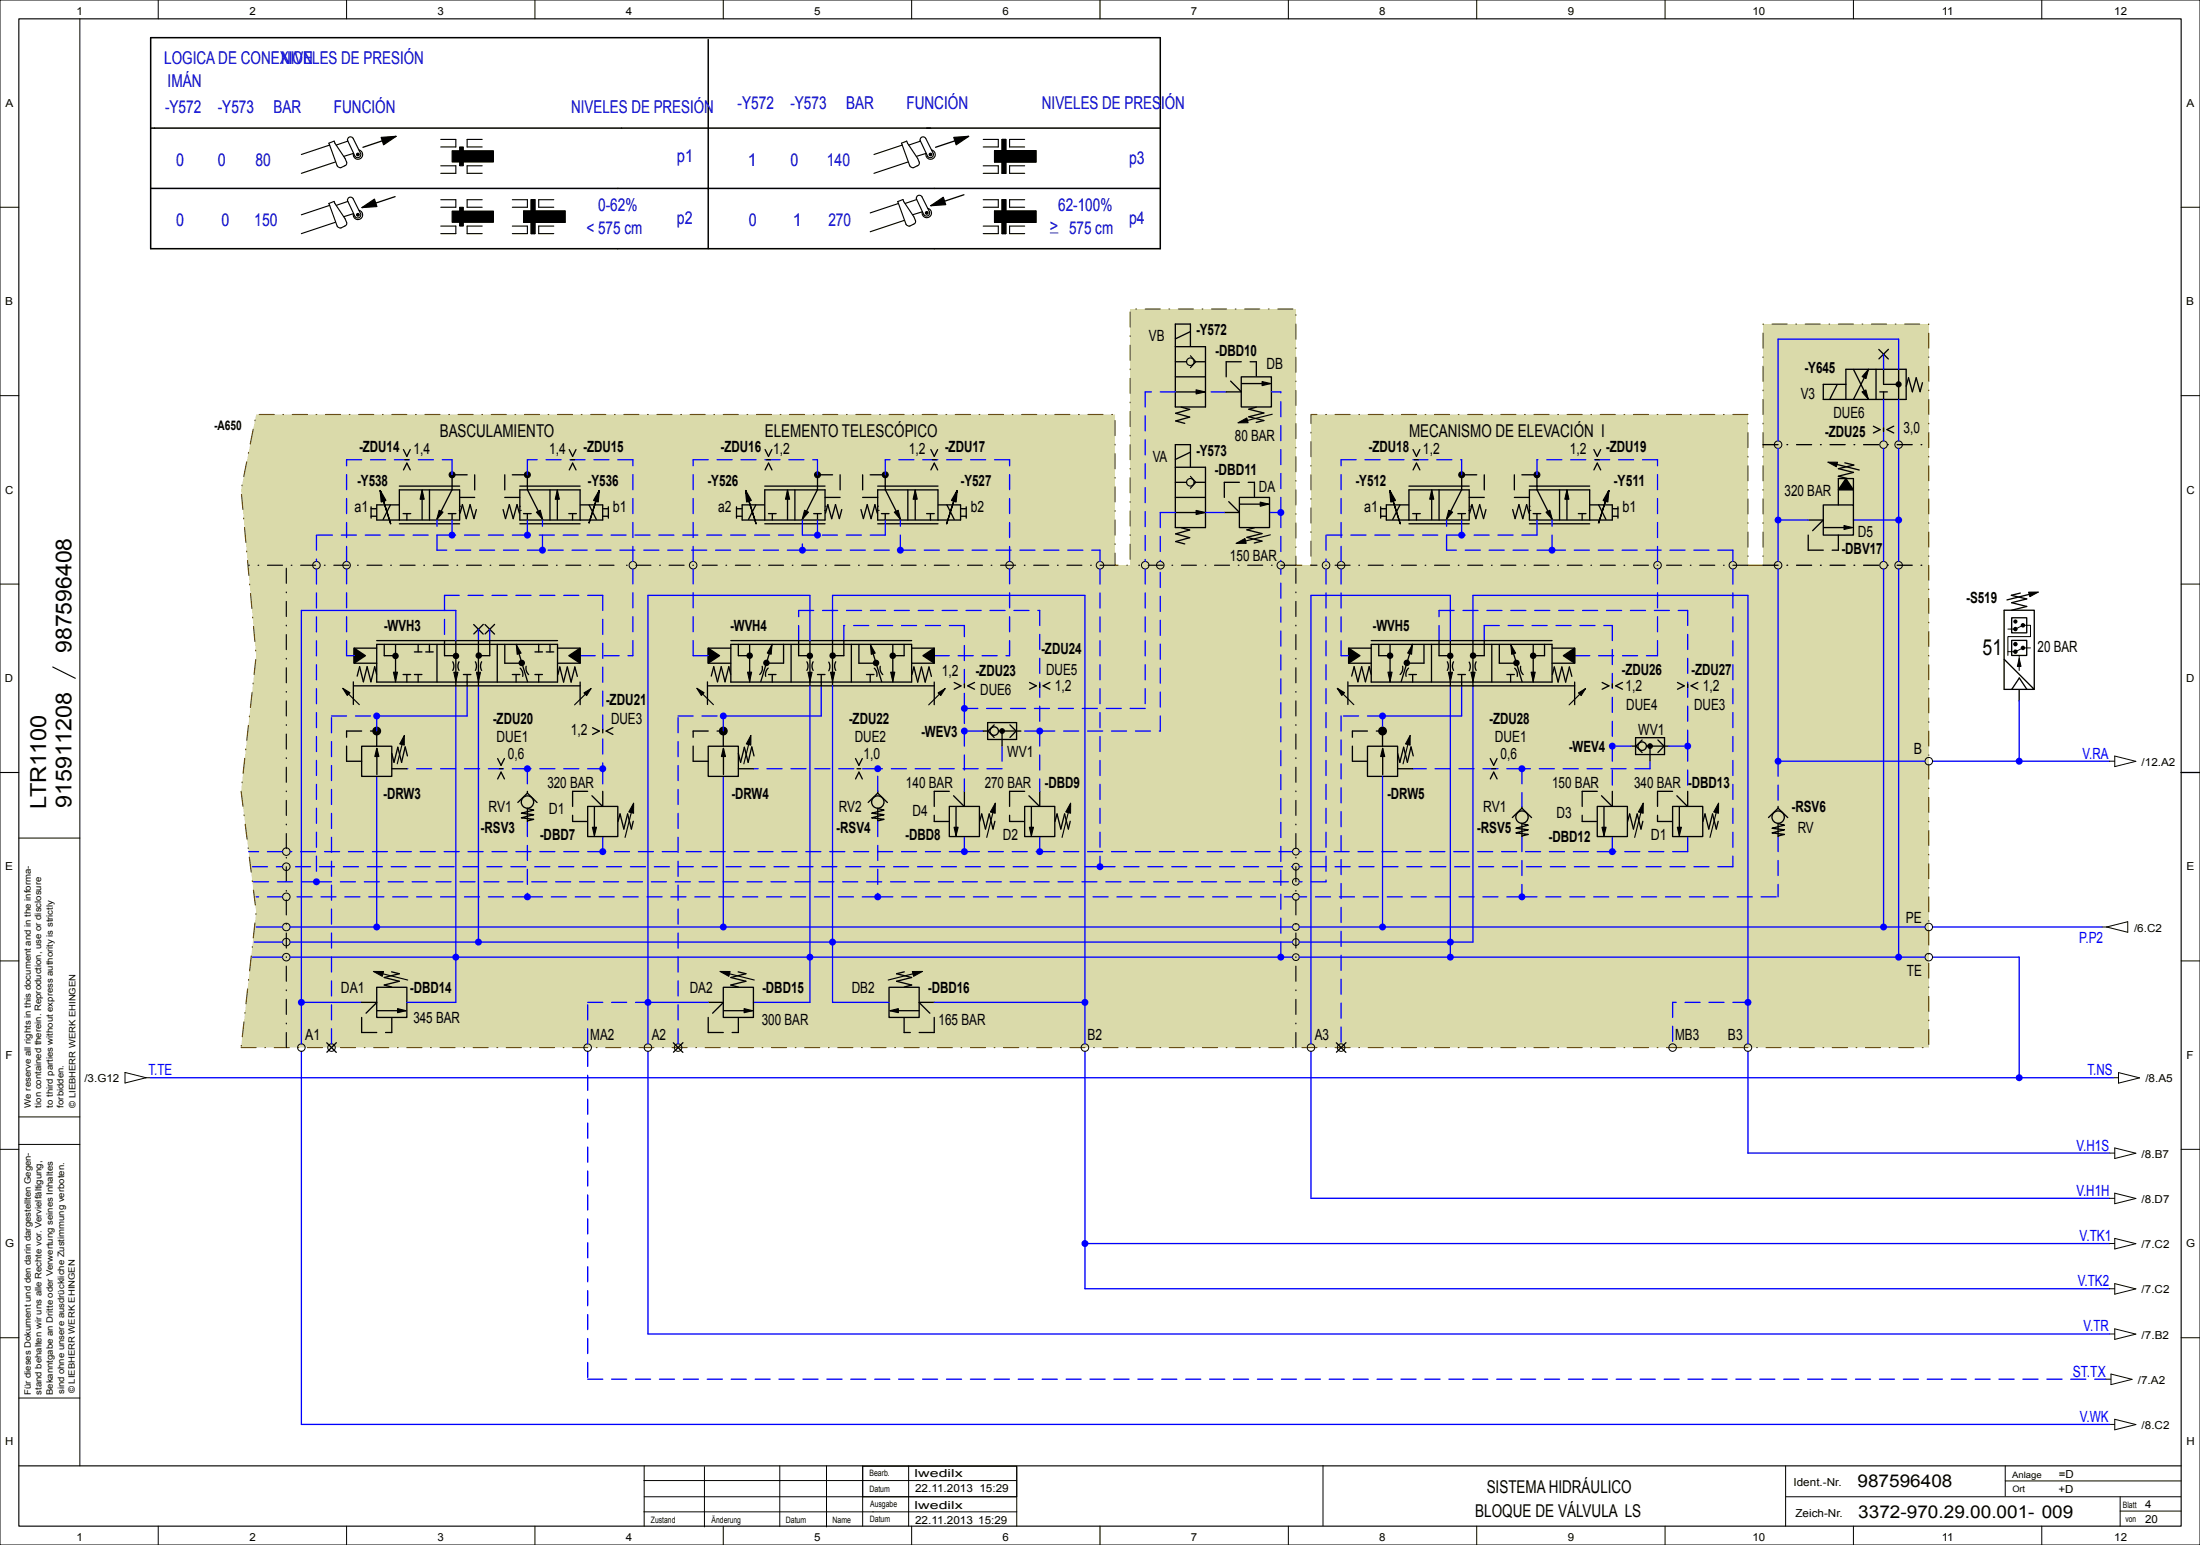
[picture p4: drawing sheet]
<svg xmlns="http://www.w3.org/2000/svg" width="584mm" height="410mm" viewBox="0 0 584 410" stroke-linecap="round" stroke-linejoin="round" font-family="sans-serif">
<path d="M5 5h574v400h-574zM292 0v5M14 177l6 3M0 205h5M579 205h5M5 389h574M292 405v5" fill="none" stroke="#000" stroke-width=".3"/>
<g fill="none" stroke="#000" stroke-width=".27">
<path d="M0 0h584v410h-584zM21.2 5v384M42 0v5M92 0v5M142 0v5M192 0v5M242 0v5M342 0v5M392 0v5M442 0v5M492 0v5M542 0v5"/>
<path d="M0 55h5M579 55h5M0 105h5M579 105h5M0 155h5M579 155h5M5 222.4h16.2M0 255h5M579 255h5M5 296.4h16.2M0 305h5M5 303.7h16.2"/>
<path d="M579 305h5M0 355h5M579 355h5M5 371h16.2M170.9 392.9h99M171 397.2h98.9M171 389v16M187 389.2v16M207 389v16.1M219.4 389v16.2M229 389.1h40.9v8.1h-40.9zM229 389v16"/>
<path d="M241.2 389v16M269.9 389.2v15.8M351.2 388.9v16M474 397.2h104.9M474 389v16M532.3 389v8M532.3 393h46.7M562.8 397.2v7.8M42 405v5M92 405v5M142 405v5M170.9 401.2h99"/>
<path d="M192 405v5M242 405v5M342 405v5M392 405v5M442 405v5M492 405v5M542 405v5M562.8 401h16.2"/>
</g>
<path d="M68 110h228v40h4v-68h44v68h4v-40h116v40h4v-64h44v192h-448l4-36-4-32 4-36-4-44z" fill-rule="evenodd" fill="#dadaaa" stroke="#6d4800" stroke-width=".3" stroke-dasharray="4 2.3 .2 2.3"/>
<path d="M40 10h268v56h-268zM188 10.5v55.5M40 34h268M40 50h268" fill="none" stroke="#000" stroke-width=".4"/>
<path d="M163 150h-97M296 150h-131M344 150h-44M464 150h-116M76 278v-128M344 278v-128" fill="none" stroke="#000" stroke-width=".3" stroke-dasharray="4 2.3 .2 2.3"/>
<path d="M468 118h44M468 150h44" fill="none" stroke="#000" stroke-width=".35" stroke-dasharray="4 2.3 .2 2.3"/>
<g fill="none" stroke="#000" stroke-width=".3">
<path d="M87.3 38l1.4-.6 2.9 4.6 .4 1.1a.75 .75 0 0 1-.5 .9l-1 .5-.6-.1-.4-.4zM87.5 38.5l-7.5 2.5M92.3 37.4l-3.1 1.1M92.5 36.6a.8 .8 0 0 1 1.2 .1l2.1 4a.85 .85 0 0 1-.5 1.1 .85 .85 0 0 1-1-.3l-2-4.3zM95.3 39.8a1.25 1.25 0 0 1 .9 1.5 1.25 1.25 0 0 1-1.5 .9 1.25 1.25 0 0 1-.9-1.4M117 37h4v2h-4M128 37h-4v2h4M239.3 38l1.4-.6 2.9 4.6 .4 1.1a.75 .75 0 0 1-.5 .9l-1 .5-.6-.1-.4-.4zM239.5 38.5l-7.5 2.5M244.4 37.4l-3.1 1.1M244.5 36.6a.8 .8 0 0 1 1.3 .1l2 4a.85 .85 0 0 1-.5 1.1 .85 .85 0 0 1-1-.3l-2-4.3zM247.3 39.8a1.25 1.25 0 0 1 .9 1.5 1.25 1.25 0 0 1-1.5 .9 1.25 1.25 0 0 1-.9-1.4"/>
<path d="M261 37h4v2h-4M266 37h1v9h-1zM272 37h-4v2h4M87.3 54l1.4-.5 2.9 4.6 .4 1a.75 .75 0 0 1-.5 .9l-1 .5-.6-.1-.4-.4zM87.5 54.5l-7.5 2.5M89 59l-9 3M89 43l-9 3M92.3 53.5l-3.1 1M92.5 52.6a.8 .8 0 0 1 1.2 .1l2.1 4a.85 .85 0 0 1-.5 1.1 .85 .85 0 0 1-1-.3l-2-4.3zM93.8 56.7l-2.6 .8M93.8 40.7l-2.6 .8M95.3 55.8a1.25 1.25 0 0 1 .9 1.5 1.25 1.25 0 0 1-1.5 .9 1.25 1.25 0 0 1-.9-1.4"/>
<path d="M117 44h4v2h-4M117 53h4v2h-4M117 60h4v2h-4M128 44h-4v2h4M128 53h-4v2h4M128 60h-4v2h4M136 60h4v2h-4M136 53h4v2h-4M139 56h11v3h-11zM141 53h1v9h-1zM147 60h-4v2h4M147 53h-4v2h4"/>
<path d="M238.5 54l2 5.5 .4 .4 .6 .1 1-.5a.75 .75 0 0 0 .5-1M238.5 54l-7.5 2.5M238.5 54l-.2-.5 1.4-.6 2.9 4.6 .4 1M240 58.5l-9 3M241 43l-9 3M243.3 52.9l-3.1 1.1M243.5 52.1a.8 .8 0 0 1 1.2 .1l2.1 4a.85 .85 0 0 1-.5 1.1 .85 .85 0 0 1-1-.3l-2-4.3zM244.8 56.2l-2.6 .8M245.8 40.7l-2.5 .8M246.3 55.3a1.25 1.25 0 0 1 .9 1.5 1.25 1.25 0 0 1-1.5 .9 1.25 1.25 0 0 1-.9-1.4M261 44h4v2h-4M261 60h4v2h-4"/>
<path d="M261 53h4v2h-4M264 56h11v3h-11zM264 40h11v3h-11zM266 53h1v9h-1zM272 44h-4v2h4M272 60h-4v2h4M272 53h-4v2h4M316 94.4l1.4 1.6M317.4 96l-1.4 1.6M337.7 109.9l-8.6 2.2M316 126.4l1.4 1.6-1.4 1.6M337.2 141.9l-8.6 2.2"/>
<path d="M91 182.7l4.4 4.3M107.2 195.8l-1.7 6.9M156.9 182.7l-4.4 4.4M185 182.7l4.4 4.3M199.2 195.8l-1.7 6.9M250.9 182.7l-4.4 4.4M355 182.7l4.4 4.3M374.2 195.8l-1.7 6.9M420.9 182.7l-4.4 4.4M168.1 213.6l-2.2 8.6M264.1 213.6l-2.2 8.6M284.1 213.6l-2.2 8.6"/>
<path d="M436.1 213.6l-2.2 8.6M456.1 213.6l-2.2 8.6M99.6 257.9l8.6 2.2M191.6 257.9l8.6 2.2M244.4 257.9l-8.6 2.2"/>
<circle cx="95" cy="41" r=".35"/>
<circle cx="95" cy="57" r=".35"/>
<circle cx="95" cy="57" r=".25"/>
<circle cx="95" cy="57" r=".1"/>
<circle cx="95" cy="41" r=".1"/>
<circle cx="95" cy="41" r=".25"/>
<circle cx="246" cy="56.5" r=".35"/>
<circle cx="246" cy="56.5" r=".25"/>
<circle cx="246" cy="56.5" r=".1"/>
<circle cx="247" cy="41" r=".35"/>
<circle cx="247" cy="41" r=".25"/>
<circle cx="247" cy="41" r=".1"/>
<circle cx="316" cy="96" r="1"/>
<circle cx="316" cy="128" r="1"/>
</g>
<g fill="#000" stroke="#000" stroke-width=".27">
<path d="M496 98l-.6 2.5-1.1-.6zM317.5 103.4l2.5 .6-2.5 .6zM328.6 112.2l2.4-1.3 .3 1.3zM494.3 104l1-.5 .7 2.5zM112.1 130l.5 2.5h-1.1zM116.6 135.4l1 .5-1.7 2zM142.4 135.9l1-.5 .7 2.5zM147.9 130l.6 2.5h-1.1zM209.1 130l.5 2.5h-1.1zM213.6 135.4l1 .5-1.7 2zM237.4 135.9l1-.5 .7 2.5zM242.9 130l.6 2.5h-1.1z"/>
<path d="M317.5 135.4l2.5 .6-2.5 .6zM380.1 130l.5 2.5h-1.1zM384.6 135.4l1 .5-1.7 2zM410.4 135.9l1-.5 .7 2.5zM415.9 130l.6 2.5h-1.1zM485.2 122.6l2.6 .1-.3 1.2zM489.5 139.4l2.2 .6-2.2 .5zM328.1 144.2l2.4-1.3 .3 1.3zM538.5 157.1h2.6l-2.3 1.2zM104.4 178.4h1.1l-.5 2.5zM120.5 178.4h1.1l-.6 2.5zM126.5 178.4h1.1l-.6 2.5z"/>
<path d="M137.1 171.1l1.2 2.2-1 .3zM198.4 178.4h1.1l-.5 2.5zM204.9 171.1l-.2 2.5-1-.3zM214.5 178.4h1.1l-.6 2.5zM220.5 178.4h1.1l-.6 2.5zM231.1 171.1l1.2 2.2-1 .3zM236.4 178.4h1.1l-.5 2.5zM368.4 178.4h1.1l-.5 2.5zM374.9 171.1l-.2 2.5-1-.3zM384.5 178.4h1.1l-.6 2.5zM390.5 178.4h1.1l-.6 2.5zM401.1 171.1l1.2 2.2-1 .3z"/>
<path d="M406.4 178.4h1.1l-.5 2.5zM536 174.7l.5 2.2h-1zM107.3 195.1v2.7l-1.2-.4zM155 183.9l1.9-1.2-1.2 1.9zM199.3 195.1v2.7l-1.2-.4zM249 183.9l1.9-1.2-1.2 1.9zM374.3 195.1v2.7l-1.2-.4zM419 183.9l1.9-1.2-1.2 1.9zM168.2 213.1v2.7l-1.3-.3zM264.2 213.1v2.7l-1.3-.3zM284.2 213.1v2.7l-1.3-.3zM436.2 213.1v2.7l-1.3-.3z"/>
<path d="M456.2 213.1v2.7l-1.3-.3zM99.1 257.8h2.7l-.3 1.3zM191.1 257.8h2.7l-.3 1.3zM242.2 257.8h2.7l-2.4 1.3z"/>
<path d="M120 40h11v3h-11z" fill-rule="evenodd"/>
<path d="M120 56h11v3h-11z" fill-rule="evenodd"/>
<path d="M122 39h1v5h-1z" fill-rule="evenodd"/>
<path d="M122 55h1v5h-1z" fill-rule="evenodd"/>
<circle cx="120" cy="126" r=".8"/>
<circle cx="140" cy="126" r=".8"/>
<circle cx="217" cy="126" r=".8"/>
<circle cx="235" cy="126" r=".8"/>
<circle cx="388" cy="126" r=".8"/>
<circle cx="408" cy="126" r=".8"/>
<circle cx="535" cy="164.9" r=".42"/>
<circle cx="266" cy="194" r=".63"/>
<circle cx="438" cy="198" r=".63"/>
</g>
<g fill="none" stroke="#000" stroke-width=".35">
<path d="M105.1 36.2l-8.8 2.9M257.1 36.2l-8.8 2.9M104.9 52.2l-8.7 2.9M255.9 51.7l-8.7 2.9M312 100h8M312 96h3M316 91.9v-5.9h-4v22h8v-16h-8M316 88l-4 1.9M319.9 96h-2.9M329.5 100h8v8h-8zM492 98l4 8M496 98l-4 8"/>
<path d="M498 98v8M498.7 92.7l2.6 2.6M500 98v4h4M501.3 92.7l-2.5 2.5M504 98v8M107.1 119.3l.9 1.8 .9-1.8M151.1 119.3l.9 1.8 .9-1.8M203.1 119.3l.9 1.8 .9-1.8M247.1 119.3l.9 1.8 .9-1.8M312 104h7.7M313.5 108l2.3 .6-3.7 1.1 3.7 1-3.7 1 2.4 .6M325.5 104h4"/>
<path d="M329.6 101.8h7.6M333.5 108l-2 .6 4 1-4 1 4 1-2.1 .5M375.1 119.3l.9 1.8 .9-1.8M423.1 119.3l.9 1.8 .9-1.8M487.7 102l-1.9 3.9M490 102h-6v4h22v-8h-16v8M497.3 113.1l1.8 .9-1.8 .9M499 104h2M500 104v2M500 113.5v1M502.7 113.1l-1.8 .9 1.8 .9M506 102.5l.6-2.3 1 3.8 1.1-3.8 1 3.8"/>
<path d="M510.3 101.6l-.6 2.3M98.5 137h1.4M98.5 135h1.4M98.5 134.5v3M103.6 134l-1.9 3.9M105.9 134h-5.9v4h5.9M106 129h16M106 139h16M107 136.3h2M107.1 124.7l.9-1.8 .9 1.8M107.5 122h1M108 136.3v1.7"/>
<path d="M112 130.1v7.8M114 130v8M119 136.3h2M120 126v4l-4 7.9M120 136.3v1.7M122 138h-16v-8h16v8M122.1 136.2l.7-2.3 1 3.7 1-3.7 1 3.7M126.5 135.2l-.7 2.4M133.5 135.2l.7 2.4M137.9 136.2l-.7-2.3-1 3.7-1-3.7-1 3.7M138 130h16v8h-16zM138 129h16"/>
<path d="M138 139h16M139 136.3h2M140 126v3M140 136.3v1.7M140 129v1l4 7.9M146 130v8M147.9 130.1v7.8M151 136.3h2M151.1 124.7l.9-1.8 .9 1.8M151.5 122h1M152 136.3v1.7M154.1 134h5.9v4h-5.9"/>
<path d="M156.4 134l1.9 3.9M160.1 137h1.4M160.1 135h1.4M161.5 134.5v3M195.5 137h1.4M195.5 135h1.4M195.5 134.5v3M200.6 134l-1.9 3.9M202.9 134h-5.9v4h5.9M203 130h16v8h-16zM203 129h16M203 139h16"/>
<path d="M203.1 124.7l.9-1.8 .9 1.8M203.5 122h1M204 136.3h2M205 136.3v1.7M209.1 130.1v7.8M211 130v8M216 136.3h2M217 130l-4 7.9M217 126v4M217 136.3v1.7M219.1 136.2l.7-2.3 1 3.7 1-3.7 1 3.7M223.5 135.2l-.7 2.4"/>
<path d="M228.5 135.2l.7 2.4M232.9 136.2l-.6-2.3-1.1 3.7-1-3.7-1 3.7M233 130h16v8h-16zM233 129h16M233 139h16M234 136.3h2M235 126v4M235 136.3v1.7M235 130l4 7.9M241 130v8M243 130.1v7.8M246 136.3h2"/>
<path d="M247 136.3v1.7M247.1 124.7l.9-1.8 .9 1.8M247.5 122h1M249.1 134h5.9v4h-5.9M251.4 134l1.9 3.9M255.1 137h1.4M255.1 135h1.4M256.5 134.5v3M312 132h8M312 128h3M312 136h7.7M316 123.9v-5.9h-4v22h8v-16h-8"/>
<path d="M316 120l-4 1.9M319.9 128h-2.9M325 136h4M329 132h8v8h-8zM329.1 133.8h7.6M366.5 137h1.4M366.5 135h1.4M366.5 134.5v3M371.6 134l-1.9 3.9M373.9 134h-5.9v4h5.9M374 130h16v8h-16zM374 129h16"/>
<path d="M374 139h16M375 136.3h2M375.1 124.7l.9-1.8 .9 1.8M375.5 122h1M376 136.3v1.7M380.1 130.1v7.8M382 130v8M387 136.3h2M388 130l-4 7.9M388 126v4M388 136.3v1.7M390.1 136.2l.7-2.3 1 3.7 1-3.7 1 3.7"/>
<path d="M394.5 135.2l-.7 2.4M401.5 135.2l.7 2.4M405.9 136.2l-.6-2.3-1.1 3.7-1-3.7-1 3.7M406 130h16v8h-16zM406 129h16M406 139h16M407 136.3h2M408 126v4l4 7.9M408 136.3v1.7M414 130v8M416 130.1v7.8M419 136.3h2"/>
<path d="M420 136.3v1.7M422.1 134h5.9v4h-5.9M423.1 124.7l.9-1.8 .9 1.8M423.5 122h1M424.4 134l1.9 3.9M428.1 137h1.4M428.1 135h1.4M429.5 134.5v3M480 138h4M484 134h8v8h-8zM485.8 122.8l7.7 1.9M488 126.4l2.4 .6"/>
<path d="M488 134v-7h4v7M489.7 122.8l2.4 .6M492.1 123.4l-4.1 1 4 1-4 1M312.1 143.7l2.4 .6M313.5 140l2.3 .6-3.7 1.1 3.7 1-3.7 1M333 140.1l-2 .5 4 1-4 1 4 1-2 .5M484.1 140h7.6M533.9 158l4.1 .9-4 1 4 1-4 1M536.3 157.4l-2.4 .6M540.5 157.3l-7.7 1.9M100 178.9l-.5-2-1 4-1-4-1 4-1-4-.7 2.5M100 172h-6v4h6"/>
<path d="M100 171h48v10h-48zM100 170h48M102 171v3h3M105 171.1v9.9M107 179h2M108 179v2M110 179h2M110 173h2M111 171v2M111 179v2M113 173h2M114 171v2"/>
<path d="M116 171v10M118 170v4h3M120.2 175.6l.3 .9-.3 1.4M121 170v12M121.9 175.6l-.3 .9 .3 1.4M123 179h2M124 179v3M125.7 165.7l2.6 2.6M126.2 175.6l.3 .9-.3 1.4M127 170v12M127.9 175.6l-.3 .9 .3 1.4M128.3 165.7l-2.5 2.5"/>
<path d="M128.7 165.7l2.6 2.6M130 170v4h-3M131.3 165.7l-2.5 2.5M132 171v10M134 171v5h4.5M136 179h2M137 179v2M137 171l3 9.9M138.1 177.3l.7 1.2-.1 1M139.7 176.8v1l.6 1.2M142 179h2M142 173h2"/>
<path d="M143 171v2M143 179v2M145 173h2M146 171v2M148 172h6v4h-6M148.1 179l.5-2 1 4 1-4 1 4 1-4 .6 2.5M194 178.9l-.5-2-1 4-1-4-1 4-1-4-.7 2.5M194 172h-6v4h6M194 170h48M194 171h48v10h-48zM196 171v3h3M199 171.1v9.9"/>
<path d="M202.3 176.8l-.1 1.4-.5 .8M203.9 177.3l-.5 .8-.1 1.4M204 179h2M205 171l-3 9.9M205 179v2M208 171v5h-4.5M210 171v10M212 170v4h3M214.2 175.6l.3 .9-.3 1.4M215 170v12M215.9 175.6l-.3 .9 .3 1.4M217 179h2"/>
<path d="M218 179v3M220 175.7l.3 .9-.3 1.4M221 170v12M221.9 175.6l-.3 .9 .3 1.4M224 170v4h-3M226 171v10M228 171v5h4.5M230 179h2M231 179v2M231 171l3 9.9M232.1 177.3l.5 .8 .1 1.4M233.7 176.8v1l.6 1.2"/>
<path d="M237 171.1v9.9M240 171v3h-3M242 172h6v4h-6M242.1 179l.5-2 1 4 1-4 1 4 1-4 .6 2.5M364 178.9l-.5-2-1 4-1-4-1 4-1-4-.7 2.5M364 172h-6v4h6M364 170h48M364 171h48v10h-48zM366 171v3h3M369 171.1v9.9M372.3 176.8l-.1 1.4-.5 .8M373.9 177.3l-.5 .8-.1 1.4"/>
<path d="M374 179h2M375 171l-3 9.9M375 179v2M378 171v5h-4.5M380 171v10M382 170v4h3M384.2 175.6l.3 .9-.3 1.4M385 170v12M385.9 175.6l-.3 .9 .3 1.4M387 179h2M388 179v3M390 175.7l.3 .9-.3 1.4"/>
<path d="M391 170v12M391.9 175.6l-.3 .9 .3 1.4M394 170v4h-3M396 171v10M398 171v5h4.5M400 179h2M401 179v2M401 171l3 9.9M402.1 177.3l.7 1.2-.1 1M403.7 176.8v1l.6 1.2M407 171.1v9.9M410 171v3h-3"/>
<path d="M412 172h6v4h-6M412.1 179l.5-2 1 4 1-4 1 4 1-4 .6 2.5M532 174.9l8 8h-8M534 163.9h4v4h-4zM534 169.9h4v4h-4zM93.8 180.9v6M94 182h60M96 198h8v8h-8zM100 194v4M100 198.7v6.9M104 199.9l.6 2.4 1-4 1 4 .9-4.1 .6 2.4M154 181v6"/>
<path d="M157.3 193.1l1.8 .9-1.8 .9M160 193.5v1M162.7 193.1l-1.8 .9 1.8 .9M187.8 180.9v6M188 198h8v8h-8zM188 182h60M192 194v4M192 198.7v6.9M196 199.9l.6 2.4 1-4 1 4 .9-4.1 .6 2.4M248 181v6M253.3 181.1l1.8 .9-1.8 .9M256 181.5v1"/>
<path d="M258.7 181.1l-1.8 .9 1.8 .9M261 194h1M262.2 191.8h7.7v4.4h-7.7zM263.9 192.4l-1.6 1.6 1.6 1.7M265.1 194h4.7l-1.7 1.7M266 193.8v4.2M268.1 192.4l1.6 1.6M270 194h1M273.3 181.1l1.8 .9-1.8 .9M276 181.5v1M278.7 181.1l-1.8 .9 1.8 .9M357.8 180.9v6"/>
<path d="M358 182h60M363 198h8v8h-8zM367 194v4M367 198.7v6.9M371 199.9l.6 2.4 1-4 1 4 1-4.1 .6 2.4M418 181v6M425.3 181.1l1.8 .9-1.8 .9M428 181.5v1M430.7 181.1l-1.8 .9 1.8 .9M433 198h1M434.2 195.8h7.7v4.4h-7.7zM435.9 196.4l-1.6 1.6 1.6 1.7"/>
<path d="M437.1 198h4.7M438 197.8v4.2M440.1 196.4l1.6 1.6-1.6 1.7M442 198h1M445.3 181.1l1.8 .9-1.8 .9M448 181.5v1M450.7 181.1l-1.8 .9 1.8 .9M532 182.9v-21h8v21M534 182.9l2-3 2 3M536 183v3M132.1 201.3l.9 1.8 .9-1.8M132.1 206.7l.9-1.8 .9 1.8"/>
<path d="M132.5 204h1M140 210.5l-2.5 2.5M140 210v.5l2.6 2.5M140 214.5v3.5M140 214.6l1.7 .4-3.3 .8 3.3 .4-3.3 .8 3.3 .4-1.7 .4M156 214h8v8h-8zM157.8 214.1v7.6M160 210v4M168.1 218l-.5 2-1-4-1 4-1-4-.6 2M227.1 201.3l.9 1.8 .9-1.8M227.1 206.7l.9-1.8 .9 1.8M227.5 204h1"/>
<path d="M233 210.5l-2.5 2.5M233 210v.5M233 214.5v3.5M233 210.5l2.6 2.5M233 214.6l1.7 .4-3.3 .8 3.3 .4-3.3 .8 3.3 .4-1.7 .4M252 214h8v8h-8zM253.8 214.1v7.6M256 210v4M264.1 218l-.5 2-1-4-1 4-1-4-.6 2M272 214h8v8h-8zM273.8 214.1v7.6M276 210v4"/>
<path d="M284.1 218l-.5 2-1-4-1 4-1-4-.5 2M395.6 201.3l.9 1.8 .9-1.8M395.6 206.7l.9-1.8 .9 1.8M396 204h1M404 214.5l-2.5 2.5M404 214v.5l2.6 2.5M404 218.5v3.5M404 218.6l1.7 .4-3.3 .8 3.3 .4-3.3 .8 3.3 .4-1.7 .4M424 214h8v8h-8zM425.8 214.1v7.6M428 210v4M436.1 218l-.5 2-1-4-1 4-1-4-.5 2"/>
<path d="M444 214h8v8h-8zM445.8 214.1v7.6M448 210v4M456.1 218l-.5 2-1-4-1 4-1-4-.5 2M472 214.5l-2.5 2.5M472 214.5l2.6 2.5M472 214v.5M472 218.5v3.5M472 218.6l1.7 .4-3.3 .8 3.3 .4-3.3 .8 3.3 .4-1.7 .4M103.9 257.9l2.1 .5-4 1 4 1-4 1 2 .5M195.9 257.9l2.1 .5-4 1 4 1-4 1 2 .5M240.1 257.9l-2.1 .5 4 1-4 1 4 1-2 .5"/>
<path d="M86.7 276.7l2.6 2.6M89.3 276.7l-2.5 2.5M96 266h4M100 262h8v8h-8zM100.1 268.2h7.6M178.7 276.7l2.6 2.6M181.3 276.7l-2.5 2.5M188 266h4M192 262h8v8h-8zM192.1 268.2h7.6M236 262h8v8h-8zM236.3 268.2h7.6"/>
<path d="M244 266h4M354.7 276.7l2.6 2.6M357.3 276.7l-2.5 2.5"/>
<circle cx="263.9" cy="194" r="1.12"/>
<circle cx="435.9" cy="198" r="1.12"/>
<circle cx="140" cy="212.8" r="1.64"/>
<circle cx="233" cy="212.8" r="1.64"/>
<circle cx="404" cy="216.8" r="1.64"/>
<circle cx="472" cy="216.8" r="1.64"/>
</g>
<g fill="#000" stroke="#000" stroke-width=".3">
<path d="M101.2 36.5l4-.3-3.4 2.2zM253.2 36.5l4-.3-3.4 2.2zM96 55.1l3.4-2.3 .7 2zM247 54.6l3.4-2.3 .7 2zM335 101.3l2.3 .5-2.3 .5zM334.5 133.3l2.3 .5-2.3 .5zM91 182.7l1.9 1.1-.7 .7zM185 182.7l1.9 1.1-.7 .7zM355 182.7l1.9 1.1-.7 .7zM100 198.5l.6 2.3h-1.1zM157.3 219.5h1l-.5 2.3zM192 198.5l.6 2.3h-1.1z"/>
<path d="M253.3 219.5h1l-.5 2.3zM273.3 219.5h1l-.5 2.3zM367 198.5l.6 2.3h-1.1zM425.3 219.5h1l-.5 2.3zM445.3 219.5h1l-.5 2.3zM105.5 267.7l2.3 .5-2.3 .5zM197.5 267.7l2.3 .5-2.3 .5zM236.2 268.2l2.3-.5v1z"/>
<path d="M266 37h1v9h-1z" fill-rule="evenodd"/>
<path d="M139 56h11v3h-11z" fill-rule="evenodd"/>
<path d="M141 53h1v9h-1z" fill-rule="evenodd"/>
<path d="M264 56h11v3h-11z" fill-rule="evenodd"/>
<path d="M264 40h11v3h-11z" fill-rule="evenodd"/>
<path d="M266 53h1v9h-1z" fill-rule="evenodd"/>
</g>
<g fill="none" stroke="#00f" stroke-width=".35">
<path d="M500 94v4M504 98v-8h-32v27M472 119v30M500 106v11M500 119v30M504 106v11M504 119v30M320 136h5M337 136h3M472 138h8M492 138h12M472 151v51h39"/>
<path d="M500 151v95M504 151v103M121 170v-8h-41v115M127 167v3M130 167v3M215 170v-12h-43v119M221 170v-12h67v119M385 170v-12h-37v119M391 170v-12h73v119M121 182v84h-13M124 182v8h-24v4M127 182v68"/>
<path d="M215 182v84h-15M218 182v8h-26v4M221 182v84h15M385 182v72M388 182v8h-21v4M391 182v68h-46.1M536 186v16M100 206v40M192 206v40M367 206v40M513 202h47M67 254h8"/>
<path d="M67.5 250h7.5M68 246h7M77 254h266.1M77 246h266.1M77 250h266.1M344.9 254h166.1M344.9 246h166.1M513 254h23v32M513 246h45M80 279v99h480M80 266h16M172 279v75h388"/>
<path d="M172 266h16M248 266h40M288 279v63h272M348 279v39h212M464 279v27h96M40 286h521M288 330h272"/>
</g>
<g fill="none" stroke="#000" stroke-width=".27">
<path d="M533 166.9h2l2-1h2v3h-6v5M536 173.9v4M539 171.9h-2l-2 1h-2M560 202h1.4M561.4 200.6l5.6 1.4-5.6 1.4zM558 246h1.4M559.2 246l5.6-1.4v2.8zM33.2 284.6l5.6 1.4-5.6 1.4zM38.6 286h1.4M561 286h1.4M562.4 284.6l5.6 1.4-5.6 1.4zM560 318h1.4"/>
<path d="M560 306h1.4M561.4 304.6l5.6 1.4-5.6 1.4zM561.4 316.6l5.6 1.4-5.6 1.4zM560 330h1.4M561.4 328.6l5.6 1.4-5.6 1.4zM560 354h1.4M560 342h1.4M561.4 340.6l5.6 1.4-5.6 1.4zM561.4 352.6l5.6 1.4-5.6 1.4zM559 366h1.4M560 378h1.4M560.4 364.6l5.6 1.4-5.6 1.4z"/>
<path d="M561.4 376.6l5.6 1.4-5.6 1.4z"/>
<circle cx="472" cy="118" r="1"/>
<circle cx="500" cy="118" r="1"/>
<circle cx="504" cy="118" r="1"/>
<circle cx="84" cy="150" r="1"/>
<circle cx="92" cy="150" r="1"/>
<circle cx="168" cy="150" r="1"/>
<circle cx="184" cy="150" r="1"/>
<circle cx="268" cy="150" r="1"/>
<circle cx="292" cy="150" r="1"/>
<circle cx="304" cy="150" r="1"/>
<circle cx="308" cy="150" r="1"/>
<circle cx="340" cy="150" r="1"/>
<circle cx="352" cy="150" r="1"/>
<circle cx="356" cy="150" r="1"/>
<circle cx="440" cy="150" r="1"/>
<circle cx="460" cy="150" r="1"/>
<circle cx="472" cy="150" r="1"/>
<circle cx="500" cy="150" r="1"/>
<circle cx="504" cy="150" r="1"/>
<circle cx="512" cy="202" r="1"/>
<circle cx="76" cy="230" r="1"/>
<circle cx="76" cy="238" r="1"/>
<circle cx="76" cy="226" r="1"/>
<circle cx="344" cy="230" r=".9"/>
<circle cx="344" cy="226" r=".9"/>
<circle cx="344" cy="234" r=".9"/>
<circle cx="344" cy="238" r=".9"/>
<circle cx="76" cy="254" r="1"/>
<circle cx="76" cy="250" r="1"/>
<circle cx="76" cy="246" r="1"/>
<circle cx="344" cy="250" r=".9"/>
<circle cx="344" cy="246" r=".9"/>
<circle cx="344" cy="254" r=".9"/>
<circle cx="512" cy="254" r="1"/>
<circle cx="512" cy="246" r="1"/>
<circle cx="80" cy="278" r="1"/>
<circle cx="88" cy="278" r="1"/>
<circle cx="156" cy="278" r="1"/>
<circle cx="172" cy="278" r="1"/>
<circle cx="180" cy="278" r="1"/>
<circle cx="288" cy="278" r="1"/>
<circle cx="348" cy="278" r="1"/>
<circle cx="356" cy="278" r="1"/>
<circle cx="444" cy="278" r="1"/>
<circle cx="464" cy="278" r="1"/>
</g>
<g fill="none" stroke="#00f" stroke-width=".35" stroke-dasharray="4 2.3">
<path d="M304 104v45M312 104h-8M325.5 104h-5.5M340 104h-2.5M92 122h28M120 122v4M140 122v4M168 122h-28M184 122h33M213 138v8M217 122v4M235 122v4"/>
<path d="M235 138v4M268 122h-33M308 136v13M312 136h-4M340 136v-32M340 136v13M356 122h32M388 122v4M408 122v4M408 138v4M440 122h-32M84 142v7"/>
<path d="M84 151v83M92 149v-27M116 146v-8M118 158v12M120 142h-36M120 142v-4M140 142h-20M140 142v-4M144 146h-28M144 146v-8M160 158v46M160 158h-42"/>
<path d="M168 149v-27M184 149v-27M213 146h26M213 146h-69M217 142h-77M217 142v-4M235 142h-18M239 146h53M239 146v-8M268 149v-27M292 151v79M292 146v3"/>
<path d="M304 151v37M352 142v7M352 151v83M356 149v-27M356 151v23M384 146v-8M388 142h-36M388 142v-4M408 142h-20M412 146v-8M412 146h-28M440 149v-27"/>
<path d="M460 149v-3M460 146h-48M460 151v79M92 174v-23M92 174h2M154 174h14M168 174v-23M184 174v-23M184 174h4M212 162h64M212 170v-8M224 170v-4"/>
<path d="M248 174h20M256 166h-32M268 174v-23M276 162v32M356 174h2M382 162h66M382 170v-8M394 170v-4M394 166h34M418 174h22M428 166v32M440 174v-23"/>
<path d="M448 162v36M88 190h12M180 190h12M256 188v6M256 188v-22M256 194v16M261 194h-5M266 198v6M276 194h32M276 194h-5M276 194v16M304 188h-48"/>
<path d="M308 194v-43M356 190v87M367 190h-11M428 198v12M433 198h-5M443 198h5M448 198v12M140 204h-32M140 218v20M140 204v6M160 204h-20M160 204v6"/>
<path d="M233 204h-33M233 210v-6M233 218v20M266 204h-33M404 204h-29M404 204v10M438 202v2M438 204h-34M472 202v12M67 230h8M75 226h-9M75 238h-7"/>
<path d="M84 234h259.1M84 234h-17M140 238h-63M140 238h93M160 226h-83M160 222v4M233 238h110.1M256 222v4M256 226h20M256 226h-96M276 222v4M276 226h67.1"/>
<path d="M292 230h51.1M292 230h-215M352 234h-7.1M404 222v16M404 238h-59.1M404 238h68M428 226h-83.1M428 222v4M448 226h-20M448 222v4M460 230h-115.1M472 222v16"/>
<path d="M340 254v-103M88 277v-87M156 279v87M156 277v-11M156 266h16M180 277v-87M444 266v11M464 266h-20M156 366h403"/>
</g>
<g fill="#000" stroke="#000" stroke-width=".35">
<path d="M490 127l2 3h-4zM94 172l3 2-3 2zM151 174l3-2v4zM188 172l3 2-3 2zM245 174l3-2v4zM358 172l3 2-3 2zM415 174l3-2v4z"/>
<path d="M100.9 130.2l1.5 2.6-1.2 .4-.3-3 2.8 8.8z" fill-rule="evenodd"/>
<path d="M159.1 130.2l-.3 3-1.2-.4 1.5-2.6-2.8 8.8z" fill-rule="evenodd"/>
<path d="M197.9 130.2l1.5 2.6-1.2 .4-.3-3 2.8 8.8z" fill-rule="evenodd"/>
<path d="M254.1 130.2l-.3 3-1.2-.4 1.5-2.6-2.8 8.8z" fill-rule="evenodd"/>
<path d="M368.9 130.2l1.5 2.6-1.2 .4-.3-3 2.8 8.8z" fill-rule="evenodd"/>
<path d="M427.1 130.2l-.3 3-1.2-.4 1.5-2.6-2.8 8.8z" fill-rule="evenodd"/>
<circle cx="504" cy="102" r=".65"/>
<circle cx="105" cy="174.1" r=".69"/>
<circle cx="121" cy="174.1" r=".69"/>
<circle cx="127.1" cy="174" r=".69"/>
<circle cx="138.5" cy="175.9" r=".69"/>
<circle cx="199" cy="174" r=".69"/>
<circle cx="203.5" cy="175.9" r=".69"/>
<circle cx="215" cy="174" r=".69"/>
<circle cx="221" cy="174" r=".69"/>
<circle cx="232.5" cy="175.9" r=".69"/>
<circle cx="237" cy="174" r=".69"/>
<circle cx="369" cy="174" r=".69"/>
<circle cx="373.5" cy="175.9" r=".69"/>
<circle cx="385" cy="174" r=".69"/>
<circle cx="391" cy="174" r=".69"/>
<circle cx="402.5" cy="175.9" r=".69"/>
<circle cx="407" cy="174" r=".69"/>
<circle cx="535" cy="172.9" r=".42"/>
<circle cx="535" cy="170.9" r=".42"/>
<circle cx="535" cy="166.9" r=".42"/>
<circle cx="537" cy="171.9" r=".42"/>
<circle cx="537" cy="165.9" r=".42"/>
<circle cx="100" cy="194" r="1"/>
<circle cx="192" cy="194" r="1"/>
<circle cx="367" cy="194" r="1"/>
</g>
<g fill="none" stroke="#000" stroke-width=".35" stroke-dasharray="4 2.3">
<path d="M325.5 96h8M325.5 96v4M333.5 99.8v-3.8M329.5 104l-4-4M120 126h6M122 132h4M126 126v6M134 126v6M138 132h-4M140 126h-6M217 126h6M219 132h4"/>
<path d="M223 126v6M229 126v6M233 132h-4M235 126h-6M325 128h8M325 128v4M329 136l-4-4M333 131.8v-3.8M388 126h6M390 132h4M394 126v6M402 126v6"/>
<path d="M406 132h-4M408 126h-6M484 138l-4 4M480 146h8M480 146v-4M488 142v4M92 194h8M184 194h8M359 194h8M92 202v-8M96 202h-4M104 204h4"/>
<path d="M152 210v8M152 210h4M155.8 218h-3.8M160 214l-4-4M184 202v-8M188 202h-4M196 204h4M248 210v8M248 210h4M251.8 218h-3.8M256 214l-4-4M268 210v8"/>
<path d="M268 210h4M271.8 218h-3.8M276 214l-4-4M359 202v-8M363 202h-4M371 204h4M420 210v8M420 210h4M423.8 218h-3.8M427.9 214l-3.9-4M440 210v8M440 210h4"/>
<path d="M443.8 218h-3.8M448 214l-4-4M96 274h8M96 274v-4M100 266.1l-4 3.9M104 270.2v3.8M188 274h8M188 274v-4M192 266.1l-4 3.9M196 270.2v3.8M240 270.2v3.8M244 266.1l4 3.9"/>
<path d="M248 274h-8M248 274v-4"/>
</g>
<path d="M278.7 61.8h2.2" fill="none" stroke="#00a" stroke-width=".27"/>
<g fill="#00f">
<circle cx="288" cy="330" r=".93"/>
<circle cx="536" cy="286" r=".93"/>
<circle cx="536" cy="202" r=".93"/>
<circle cx="172" cy="266" r=".93"/>
<circle cx="276" cy="226" r=".93"/>
<circle cx="276" cy="194" r=".93"/>
<circle cx="256" cy="194" r=".93"/>
<circle cx="256" cy="188" r=".93"/>
<circle cx="256" cy="226" r=".93"/>
<circle cx="288" cy="266" r=".93"/>
<circle cx="192" cy="190" r=".93"/>
<circle cx="192" cy="246" r=".93"/>
<circle cx="404" cy="204" r=".93"/>
<circle cx="404" cy="238" r=".93"/>
<circle cx="292" cy="230" r=".93"/>
<circle cx="100" cy="246" r=".93"/>
<circle cx="385" cy="250" r=".93"/>
<circle cx="388" cy="142" r=".93"/>
<circle cx="160" cy="226" r=".93"/>
<circle cx="233" cy="204" r=".93"/>
<circle cx="120" cy="142" r=".93"/>
<circle cx="140" cy="142" r=".93"/>
<circle cx="217" cy="142" r=".93"/>
<circle cx="84" cy="234" r=".93"/>
<circle cx="428" cy="226" r=".93"/>
<circle cx="412" cy="146" r=".93"/>
<circle cx="213" cy="146" r=".93"/>
<circle cx="239" cy="146" r=".93"/>
<circle cx="144" cy="146" r=".93"/>
<circle cx="340" cy="136" r=".93"/>
<circle cx="464" cy="266" r=".93"/>
<circle cx="428" cy="198" r=".93"/>
<circle cx="448" cy="198" r=".93"/>
<circle cx="221" cy="250" r=".93"/>
<circle cx="500" cy="246" r=".93"/>
<circle cx="367" cy="246" r=".93"/>
<circle cx="215" cy="254" r=".93"/>
<circle cx="121" cy="254" r=".93"/>
<circle cx="80" cy="266" r=".93"/>
<circle cx="340" cy="254" r=".93"/>
<circle cx="367" cy="190" r=".93"/>
<circle cx="233" cy="238" r=".93"/>
<circle cx="140" cy="238" r=".93"/>
<circle cx="160" cy="204" r=".93"/>
<circle cx="140" cy="204" r=".93"/>
<circle cx="100" cy="190" r=".93"/>
<circle cx="127" cy="250" r=".93"/>
<circle cx="504" cy="254" r=".93"/>
<circle cx="385" cy="254" r=".93"/>
<circle cx="472" cy="138" r=".93"/>
<circle cx="504" cy="138" r=".93"/>
<circle cx="472" cy="202" r=".93"/>
</g>
<g font-size="5.9">
<text x="19" y="173.3" transform="rotate(-90 19 173.3)">987596408</text>
<text x="526.3" y="173.9">51</text>
<text x="12.2" y="214.6" transform="rotate(-90 12.2 214.6)">LTR1100</text>
<text x="19" y="214.3" transform="rotate(-90 19 214.3)">915911208</text>
</g>
<g font-size="4.7" fill="#00a">
<text x="43.6" y="17">LOGICA DE CONEXION</text>
<text x="74.6" y="17">NIVELES DE PRESIÓN</text>
<text x="44.5" y="23">IMÁN</text>
<text x="43.8" y="30">-Y572</text>
<text x="57.8" y="30">-Y573</text>
<text x="72.6" y="30">BAR</text>
<text x="88.6" y="30">FUNCIÓN</text>
<text x="151.6" y="30">NIVELES DE PRESIÓN</text>
<text x="195.8" y="29">-Y572</text>
<text x="209.8" y="29">-Y573</text>
<text x="224.6" y="29">BAR</text>
<text x="240.6" y="29">FUNCIÓN</text>
<text x="276.6" y="29">NIVELES DE PRESIÓN</text>
<text x="46.8" y="44">0</text>
<text x="57.8" y="44">0</text>
<text x="67.8" y="44">80</text>
<text x="179.7" y="43">p1</text>
<text x="198.5" y="44">1</text>
<text x="209.8" y="44">0</text>
<text x="219.5" y="44">140</text>
<text x="299.7" y="43.5">p3</text>
<text x="46.8" y="60">0</text>
<text x="58.8" y="60">0</text>
<text x="67.5" y="60">150</text>
<text x="158.8" y="56">0-62%</text>
<text x="179.7" y="59.5">p2</text>
<text x="198.8" y="60">0</text>
<text x="210.5" y="60">1</text>
<text x="219.9" y="60">270</text>
<text x="280.9" y="56">62-100%</text>
<text x="299.7" y="59.5">p4</text>
<text x="155.7" y="62">&lt; 575 cm</text>
<text x="278.7" y="61.5">&gt; 575 cm</text>
</g>
<g font-size="4.7">
<text x="116.7" y="116">BASCULAMIENTO</text>
<text x="203" y="116">ELEMENTO TELESCÓPICO</text>
<text x="374" y="116">MECANISMO DE ELEVACIÓN I</text>
<text x="493.1" y="394.7">987596408</text>
<text x="394.6" y="396.2">SISTEMA HIDRÁULICO</text>
<text x="391.6" y="402.6">BLOQUE DE VÁLVULA LS</text>
<text x="493.3" y="402.8">3372-970.29.00.001- 009</text>
</g>
<g font-size="4.1">
<text x="317.5" y="89">-Y572</text>
<text x="305" y="90.5">VB</text>
<text x="322.6" y="94.5">-DBD10</text>
<text x="336.2" y="98">DB</text>
<text x="479" y="99">-Y645</text>
<text x="478" y="106">V3</text>
<text x="486.7" y="111">DUE6</text>
<text x="327.8" y="117">80 BAR</text>
<text x="484.4" y="116">-ZDU25</text>
<text x="505.3" y="115">3,0</text>
<text x="95.3" y="120">-ZDU14</text>
<text x="109.7" y="120.5">1,4</text>
<text x="145.7" y="120.5">1,4</text>
<text x="154.8" y="120">-ZDU15</text>
<text x="191.3" y="120">-ZDU16</text>
<text x="205.2" y="120.5">1,2</text>
<text x="241.2" y="120.5">1,2</text>
<text x="250.8" y="120">-ZDU17</text>
<text x="306" y="122.5">VA</text>
<text x="317.5" y="121">-Y573</text>
<text x="322.4" y="126">-DBD11</text>
<text x="363.3" y="120">-ZDU18</text>
<text x="377.7" y="120.5">1,2</text>
<text x="416.7" y="120.5">1,2</text>
<text x="426.3" y="120">-ZDU19</text>
<text x="94.8" y="129">-Y538</text>
<text x="156" y="129">-Y536</text>
<text x="187.8" y="129">-Y526</text>
<text x="255" y="129">-Y527</text>
<text x="334.2" y="130.5">DA</text>
<text x="359.8" y="129">-Y512</text>
<text x="428.3" y="129">-Y511</text>
<text x="473.7" y="131.5">320 BAR</text>
<text x="94.1" y="136">a1</text>
<text x="162.7" y="136">b1</text>
<text x="190.7" y="136">a2</text>
<text x="257.7" y="136">b2</text>
<text x="362.1" y="136">a1</text>
<text x="430.7" y="136">b1</text>
<text x="493.2" y="142.5">D5</text>
<text x="326.5" y="149">150 BAR</text>
<text x="488.8" y="147">-DBV17</text>
<text x="521.9" y="160">-S519</text>
<text x="101.9" y="167.5">-WVH3</text>
<text x="193.8" y="167.5">-WVH4</text>
<text x="364.4" y="167.5">-WVH5</text>
<text x="276.4" y="173.5">-ZDU24</text>
<text x="540.9" y="173">20 BAR</text>
<text x="250" y="179.5">1,2</text>
<text x="258.9" y="179.5">-ZDU23</text>
<text x="277.7" y="179">DUE5</text>
<text x="430.4" y="179">-ZDU26</text>
<text x="448.9" y="179">-ZDU27</text>
<text x="260.2" y="184.5">DUE6</text>
<text x="280" y="183.5">1,2</text>
<text x="431.5" y="183.5">1,2</text>
<text x="452" y="183.5">1,2</text>
<text x="130.8" y="192">-ZDU20</text>
<text x="160.8" y="187">-ZDU21</text>
<text x="162.2" y="192">DUE3</text>
<text x="225.3" y="192">-ZDU22</text>
<text x="395.3" y="192">-ZDU28</text>
<text x="431.7" y="188.5">DUE4</text>
<text x="449.7" y="188.5">DUE3</text>
<text x="131.8" y="197">DUE1</text>
<text x="151.5" y="195">1,2</text>
<text x="226.9" y="197">DUE2</text>
<text x="244.5" y="195.5">-WEV3</text>
<text x="396.8" y="197">DUE1</text>
<text x="434.9" y="195">WV1</text>
<text x="134.8" y="201.5">0,6</text>
<text x="229.2" y="201.5">1,0</text>
<text x="267.4" y="201">WV1</text>
<text x="398.3" y="201.5">0,6</text>
<text x="416.4" y="199.5">-WEV4</text>
<text x="508" y="200">B</text>
<text x="145.3" y="209">320 BAR</text>
<text x="240.5" y="209">140 BAR</text>
<text x="261.4" y="209">270 BAR</text>
<text x="277.3" y="209">-DBD9</text>
<text x="412" y="209">150 BAR</text>
<text x="433.8" y="209">340 BAR</text>
<text x="448.1" y="209">-DBD13</text>
<text x="101.7" y="212">-DRW3</text>
<text x="129.7" y="215.5">RV1</text>
<text x="145.7" y="216">D1</text>
<text x="194.1" y="212">-DRW4</text>
<text x="222.7" y="215.5">RV2</text>
<text x="368.2" y="212">-DRW5</text>
<text x="393.7" y="215.5">RV1</text>
<text x="475.6" y="215.5">-RSV6</text>
<text x="127.6" y="221">-RSV3</text>
<text x="222" y="221">-RSV4</text>
<text x="242.2" y="216.5">D4</text>
<text x="392.1" y="221">-RSV5</text>
<text x="413.2" y="217">D3</text>
<text x="477.2" y="221">RV</text>
<text x="143.3" y="223">-DBD7</text>
<text x="240.3" y="223">-DBD8</text>
<text x="266.2" y="223">D2</text>
<text x="411.1" y="223.5">-DBD12</text>
<text x="438.2" y="223">D1</text>
<text x="505.9" y="245">PE</text>
<text x="90.5" y="263.5">DA1</text>
<text x="108.8" y="263.5">-DBD14</text>
<text x="183.1" y="263.5">DA2</text>
<text x="202.3" y="263.5">-DBD15</text>
<text x="226.1" y="263.5">DB2</text>
<text x="246.3" y="263.5">-DBD16</text>
<text x="506.2" y="259">TE</text>
<text x="109.7" y="271.5">345 BAR</text>
<text x="202.2" y="272">300 BAR</text>
<text x="249.1" y="272">165 BAR</text>
<text x="81" y="276">A1</text>
<text x="156.7" y="276">MA2</text>
<text x="173" y="276">A2</text>
<text x="288.7" y="276">B2</text>
<text x="349" y="276">A3</text>
<text x="444.7" y="276">MB3</text>
<text x="458.7" y="276">B3</text>
</g>
<g font-size="4.1" fill="#00f">
<text x="552.8" y="201.3">V.RA</text>
<text x="551.9" y="250.1">P.P2</text>
<text x="39.4" y="285.4">T.TE</text>
<text x="554.1" y="285.3">T.NS</text>
<text x="551.2" y="305.3">V.H1S</text>
<text x="551.2" y="317.3">V.H1H</text>
<text x="552" y="329.3">V.TK1</text>
<text x="551.6" y="341.3">V.TK2</text>
<text x="553.1" y="353.3">V.TR</text>
<text x="550.3" y="365.3">ST.TX</text>
<text x="552.1" y="377.3">V.WK</text>
</g>
<text font-size="3.5" x="56.8" y="114">-A650</text>
<g font-size="2.9">
<text x="20.3" y="4">1</text>
<text x="66.2" y="4">2</text>
<text x="116.2" y="4">3</text>
<text x="166.2" y="4">4</text>
<text x="216.2" y="4">5</text>
<text x="266.1" y="4">6</text>
<text x="316.1" y="4">7</text>
<text x="366.2" y="4">8</text>
<text x="416.2" y="4">9</text>
<text x="465.2" y="4">10</text>
<text x="515.4" y="4">11</text>
<text x="561.3" y="4">12</text>
<text x="1.4" y="28.5">A</text>
<text x="580.5" y="28.5">A</text>
<text x="1.4" y="81">B</text>
<text x="580.3" y="81">B</text>
<text x="1.4" y="131">C</text>
<text x="580.4" y="131">C</text>
<text x="1.3" y="181">D</text>
<text x="580.3" y="181">D</text>
<text x="568.5" y="203.2">/12.A2</text>
<text x="1.4" y="231">E</text>
<text x="580.4" y="231">E</text>
<text x="566.5" y="247.2">/6.C2</text>
<text x="1.4" y="281">F</text>
<text x="580.5" y="281">F</text>
<text x="22.4" y="287.2">/3.G12</text>
<text x="569.5" y="287.2">/8.A5</text>
<text x="568.5" y="307.3">/8.B7</text>
<text x="568.5" y="319.2">/8.D7</text>
<text x="1.4" y="331">G</text>
<text x="568.5" y="331.3">/7.C2</text>
<text x="580.3" y="331">G</text>
<text x="568.5" y="343.2">/7.C2</text>
<text x="568.5" y="355.2">/7.B2</text>
<text x="567.5" y="367.2">/7.A2</text>
<text x="1.4" y="383.5">H</text>
<text x="568.5" y="379.2">/8.C2</text>
<text x="580.4" y="383.5">H</text>
<text x="242.8" y="392">lwedilx</text>
<text x="476.1" y="394.3">Ident.-Nr.</text>
<text x="546.5" y="392.3">=D</text>
<text x="242.8" y="400.5">lwedilx</text>
<text x="242.9" y="396">22.11.2013 15:29</text>
<text x="546.4" y="396.2">+D</text>
<text x="569.4" y="400.2">4</text>
<text x="242.9" y="404.5">22.11.2013</text>
<text x="259.7" y="404.5">15:29</text>
<text x="476.6" y="402.5">Zeich-Nr.</text>
<text x="569.4" y="404.1">20</text>
<text x="20.3" y="409">1</text>
<text x="66.2" y="409">2</text>
<text x="116.2" y="409">3</text>
<text x="166.2" y="409">4</text>
<text x="216.2" y="409">5</text>
<text x="266.1" y="409">6</text>
<text x="316.1" y="409">7</text>
<text x="366.2" y="409">8</text>
<text x="416.2" y="409">9</text>
<text x="465.2" y="409">10</text>
<text x="515.4" y="409">11</text>
<text x="561.3" y="409">12</text>
</g>
<g font-size="2.3">
<text x="8.2" y="293.9" transform="rotate(-90 8.2 293.9)">We reserve all rights in this document and in the informa-</text>
<text x="10.9" y="293.9" transform="rotate(-90 10.9 293.9)">tion contained therein. Reproduction, use or disclosure</text>
<text x="14" y="293.9" transform="rotate(-90 14 293.9)">to third parties without express authority is strictly</text>
<text x="16.9" y="293.9" transform="rotate(-90 16.9 293.9)">forbidden.</text>
<text x="20" y="294" transform="rotate(-90 20 294)">© LIEBHERR WERK EHINGEN</text>
<text x="8.2" y="370.2" transform="rotate(-90 8.2 370.2)">Für dieses Dokument und den darin dargestellten Gegen-</text>
<text x="11" y="370.1" transform="rotate(-90 11 370.1)">stand behalten wir uns alle Rechte vor. Vervielfältigung,</text>
<text x="14" y="370.2" transform="rotate(-90 14 370.2)">Bekanntgabe an Dritte oder Verwertung seines Inhaltes</text>
<text x="17" y="370" transform="rotate(-90 17 370)">sind ohne unsere ausdrückliche Zustimmung verboten.</text>
<text x="19.9" y="369.7" transform="rotate(-90 19.9 369.7)">© LIEBHERR WERK EHINGEN</text>
<text x="230.8" y="391.8">Bearb.</text>
<text x="230.8" y="395.9">Datum</text>
<text x="534.1" y="392.1">Anlage</text>
<text x="231" y="400">Ausgabe</text>
<text x="534.2" y="396">Ort</text>
<text x="563.5" y="400.1">Blatt</text>
<text x="172.8" y="404.2">Zustand</text>
<text x="188.9" y="404.2">Änderung</text>
<text x="208.6" y="404.2">Datum</text>
<text x="221" y="404.2">Name</text>
<text x="230.9" y="403.9">Datum</text>
<text x="564.2" y="403.8">von</text>
</g>
</svg>
